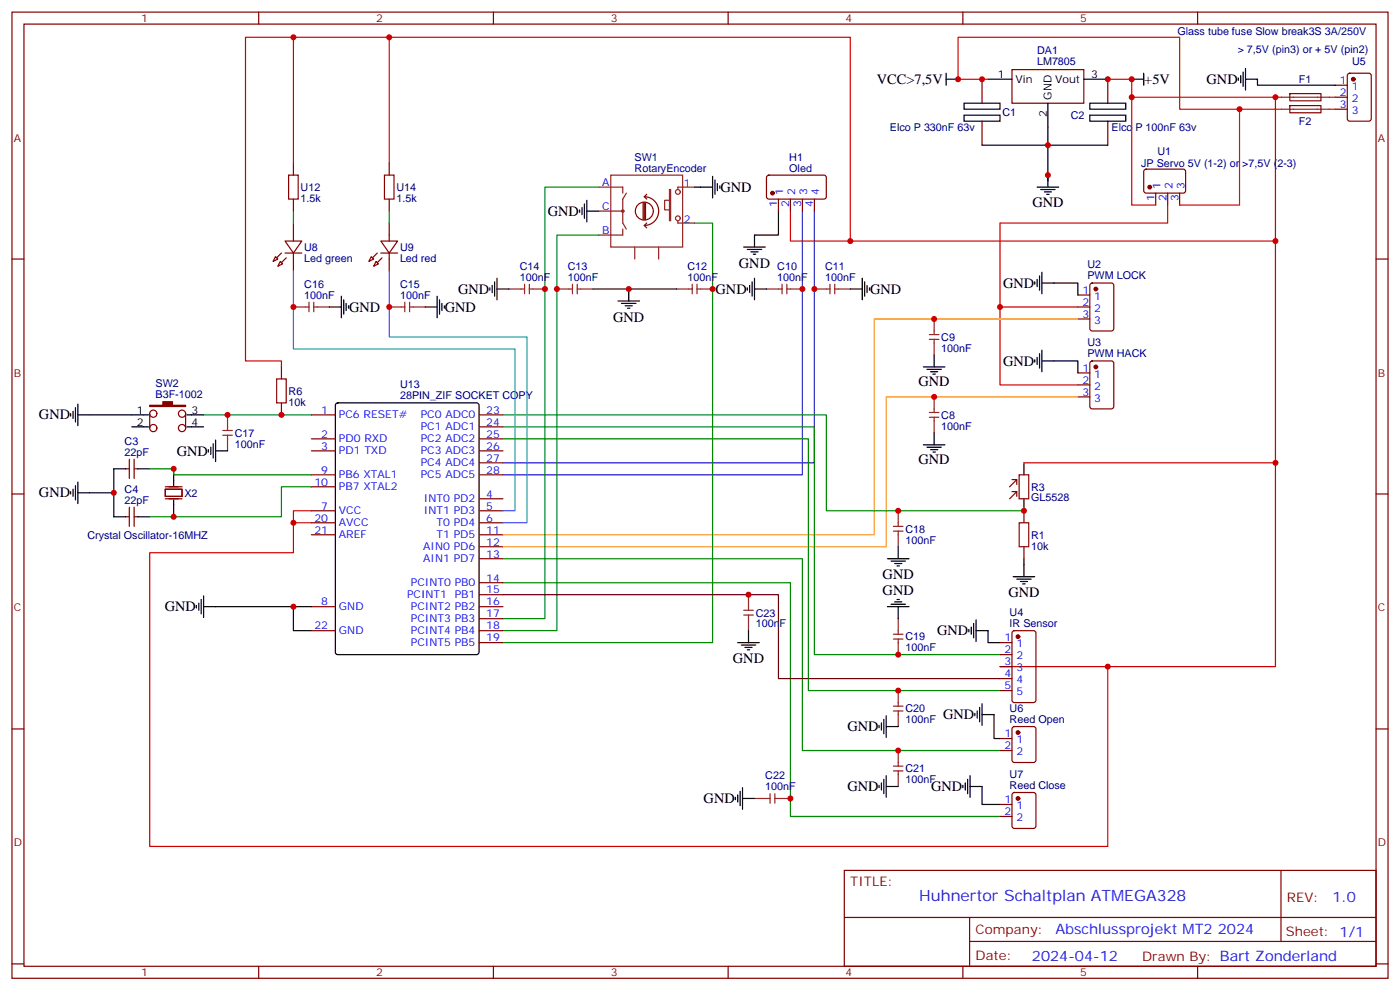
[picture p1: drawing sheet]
<svg xmlns="http://www.w3.org/2000/svg" width="412mm" height="292mm" viewBox="0 0 412 292" stroke-linecap="round" stroke-linejoin="round" font-family="sans-serif">
<g fill="none" stroke="#870000" stroke-width=".35">
<path d="M3.5 3.6h405.4v284.3h-405.4zM7.1 7.1h398.2v277.3h-398.2zM76.2 3.6v3.5M145.3 3.6v3.5M214.5 3.6v3.5M283.6 3.6v3.5M352.8 3.6v3.5M289.3 23.3v7.1M289.3 35.7v7M326.3 23.3v7.1M326.3 35.7v7M380 31.1h9.1v2.1h-9.1z"/>
<path d="M380 27.6h9.1v2l-9.1 .1zM393.3 25.1h3.6M393.3 28.6h3.6M393.3 32.1h3.6M397.1 21.8l.5-.2h5.6l.7 .4v13l-.4 .6-5.9 .1-.7-.5v-12.9zM86.4 48v3.5M86.4 58.6v3.5M114.7 48v3.5M114.7 58.6v3.5M226 51.7l.5-.2 16.5 .1 .4 .6v6l-.7 .4-16.5-.1-.4-.6v-5.7zM229.3 58.6v3.5M232.8 58.6v3.5"/>
<path d="M236.4 58.6v3.5M239.9 58.6v3.5M337.1 50l.5-.2h11.2l.4 .7v5.9l-.7 .4h-11.2l-.4-.7v-5.6zM340.4 56.8v3.6M344 56.8v3.6M347.5 56.8v3.6M3.5 76.2h3.6M81.1 75.5l.7 .7-1.4 .7zM82.5 76.9l.8 .7-1.5 .8zM84 70.9h4.9l-2.5 3.6zM84 74.5h4.9M86.4 65.7v5.2"/>
<path d="M86.4 74.5v5.3M109.4 75.5l.7 .7-1.4 .7zM110.8 76.9l.7 .7-1.4 .8zM112.2 70.9h4.9l-2.4 3.6zM112.2 74.5h4.9M114.7 65.7v5.2M114.7 74.5v5.3M405.3 76.2h3.6M317.5 86.8h3.5M317.5 90.3h3.5M317.5 93.9h3.5M321.3 83.5l.4-.2h5.7l.6 .4 .1 13-.5 .6-5.9 .1-.6-.5-.1-12.9z"/>
<path d="M82.9 108v3.5M82.9 118.6v3.5M317.5 109.7h3.5M317.5 113.3h3.5M317.5 116.8h3.5M321.3 106.4l.4-.2h5.7l.6 .5 .1 12.9-.5 .7h-5.9l-.6-.4-.1-13zM37 138h1.1M38.1 135.1v5.7M39.5 138h1.1M39.5 135.1v5.7M44.1 121.7v4.3M54.7 121.7v4.3"/>
<path d="M91.7 122.1h7.1M91.7 129.2h7.1M91.7 132.7h7.1M91.7 139.7h7.1M141.1 122.1h7.1M141.1 129.2h7.1M141.1 132.7h7.1M141.1 139.7h7.1M141.1 125.6h7.1M141.1 136.2h7.1M300.2 139.7h2.8v7.1h-2.8zM3.5 145.4h3.6"/>
<path d="M37 152.1h1.1M38.1 149.3v5.6M39.5 149.3v5.6M39.5 152.1h1.1M48.7 144h4.9v2.1h-4.9zM48.7 146.8h4.9M48.7 143.3h4.9M91.7 150.3h7.1M91.7 153.8h7.1M91.7 143.3h7.1M91.7 157.4h7.1M141.1 146.8h7.1"/>
<path d="M141.1 150.3h7.1M141.1 153.8h7.1M141.1 157.4h7.1M298.1 141.1h1.4v1.5M298.1 144.7h1.4v1.4M299.5 141.1l-2.1 2.2M299.5 144.7l-2.1 2.1M301.6 150.3v3.5M405.3 145.4h3.6M91.7 178.5h7.1M141.1 178.5h7.1M141.1 160.9h7.1"/>
<path d="M141.1 164.4h7.1M141.1 171.5h7.1M141.1 175h7.1M301.6 160.9v3.5M91.7 185.6h7.1M141.1 182.1h7.1M141.1 185.6h7.1M141.1 189.1h7.1M294.6 189.1h3.5M294.6 192.7h3.5M294.6 196.2h3.5M294.6 199.7h3.5"/>
<path d="M298.3 185.8l.5-.2h5.6l.7 .4 .1 20.1-.5 .6-5.9 .1-.6-.5-.1-20zM3.5 214.5h3.6M294.6 217.3h3.5M294.6 203.2h3.5M298.3 214l.5-.2h5.6l.7 .4 .1 9.5-.5 .6-5.9 .1-.6-.5-.1-9.4zM405.3 214.5h3.6M294.6 220.9h3.5M294.6 236.7h3.5M298.3 233.4l.5-.2h5.6l.7 .5 .1 9.4-.5 .6-5.9 .1-.6-.5-.1-9.4zM248.7 256.2h156.6v28.2h-156.6zM294.6 240.3h3.5M377.3 256.2v20.9"/>
<path d="M248.7 270h156.5M285.6 277.1h119.6M285.6 270v14.1M3.5 283.7h3.6M76.2 284.4v3.5M145.3 284.4v3.5M214.5 284.4v3.5M283.6 284.4v3.5M352.8 284.4v3.5M405.3 283.7h3.6"/>
<circle cx="45.2" cy="126" r="1.06"/>
<circle cx="45.2" cy="121.7" r="1.06"/>
<circle cx="53.6" cy="121.7" r="1.06"/>
<circle cx="53.6" cy="126" r="1.06"/>
</g>
<g fill="none" stroke="#c00" stroke-width=".35">
<path d="M86.4 11h-14.1v95.2h10.6v1.8M114.7 11h-28.3v37M326.3 23.3h7.1v5.3h44.1M333.4 28.6v31.8h7M375.7 28.6v42.3h-142.9v-8.8M391.6 28.6h1.7M114.7 48v-37h135.8v59.9M344 60.4v5.3h-49.4v47.6h22.9M375.7 70.9v125.3h-81.1M294.6 90.3h22.9M301.6 136.2h74.1M86.4 153.8v8.9h-42.3v86.4h282.2v-52.9"/>
<path d="M91.7 150.3h-5.3v3.5h5.3"/>
</g>
<g fill="none" stroke="#000" stroke-width=".35">
<path d="M278.7 23.3h3.5M278.7 21.6v3.5M284 30.4h10.6v1.7h-10.6zM284 33.9h10.6v1.8h-10.6zM291 23.3h7.1M308.7 30.4v24.7M319.3 23.3h7M321 33.9h10.6v1.8h-10.6zM321 30.4h10.6v1.7h-10.6zM333.4 23.3h3.5M336.9 21.6v3.5M364.8 23v.7"/>
<path d="M365.5 22.3v2.1M366.2 21.2v4.2M366.9 23.3h3.5v1.8h22.9M366.9 20.1v6.4M172.9 58.9v6.4M204.6 55.1h5.3M209.9 51.9v6.3M210.6 53v4.2M211.3 54v2.1M212 54.7v.7M289.3 42.7h37M305.5 55.1h6.4"/>
<path d="M306.6 55.8h4.2M307.6 56.5h2.1M308.3 57.2h.7M170.7 61.8v.7M171.4 61.1v2.1M172.2 60v4.2M172.9 62.1h3.5M219.1 72.7h6.3M220.1 73.4h4.3M221.2 74.1h2.1M221.9 74.8h.7M229.3 62.1v7.1h-7.1v3.5"/>
<path d="M97 90.3h3.5M100.5 87.2v6.3M101.2 88.2v4.3M102 89.3v2.1M102.7 90v.7M125.2 90.3h3.6M128.8 87.2v6.3M129.5 88.2v4.3M130.2 89.3v2.1M130.9 90v.7M144.3 84.7v.7M145 84v2.1"/>
<path d="M145.7 82.9v4.3M146.4 85.1h3.5M146.4 81.9v6.3M174.6 85.1h24.7M182 88.6h6.4M183.1 89.3h4.2M184.1 90h2.2M184.9 90.7h.7M185.2 85.1v3.5M220.1 84.7v.7M220.8 84v2.1M221.5 82.9v4.3"/>
<path d="M222.2 81.9v6.3M222.2 85.1h3.6M250.5 85.1h3.5M254 81.9v6.3M254.7 82.9v4.3M255.4 84v2.1M256.1 84.7v.7M304.8 82.9v.7M305.5 82.2v2.1M306.2 81.2v4.2M306.9 83.3h10.6v3.5M306.9 80.1v6.4"/>
<path d="M22.2 120v4.2M22.9 118.9v6.4M99 118.8l.5-.2h40.9l.7 .4v72.9l-.5 .7-41.1 .1-.7-.5v-72.9zM272 108h6.3M273 108.7h4.3M274.1 109.4h2.1M274.8 110.1h.7M275.2 104.5v3.5M304.8 105.9v.7M305.5 105.2v2.1M306.2 104.1v4.2M306.9 106.2h10.6v3.5"/>
<path d="M306.9 103v6.4M20.8 121.7v.7M21.5 121v2.2M22.9 122.1h20.8M37 138h-3.5v7h-10.6M38.8 125.6h4.9M40.6 138h3.5M51.2 138v4.9M55 122.1h5M55 125.6h5M61.4 132.3v.7M62.1 131.6v2.1"/>
<path d="M62.8 130.6v4.2M63.5 132.7h3.5M63.5 129.5v6.4M272 130.9h6.3M273 131.6h4.3M274.1 132.3h2.1M274.8 133h.7M275.2 127.4v3.5M301.6 136.2v3.5M20.8 144.7v.7M21.5 144v2.1M22.2 142.9v4.2"/>
<path d="M22.9 141.9v6.3M33.5 145v7.1h3.5M40.6 152.1h3.5M51.2 147.1v5M301.6 146.8v3.5M57.9 178.2v.7M58.6 177.5v2.1M59.3 176.4v4.3M60 178.5h31.7M60 175.4v6.3M86.4 178.5v7.1h5.3M261.4 178.5h6.4"/>
<path d="M261.4 164.4h6.4M262.5 177.8h4.2M262.5 165.1h4.2M263.5 177.1h2.1M263.5 165.8h2.1M264.2 176.4h.7M264.2 166.5h.7M264.6 160.9v3.5M264.6 178.5v3.6M298.4 169.7h6.4M299.5 170.4h4.2M300.6 171.1h2.1"/>
<path d="M301.3 171.8h.7M301.6 164.4v5.3M217.3 189.1h6.4M218.4 189.8h4.2M219.4 190.5h2.1M220.1 191.2h.7M220.5 185.6v3.5M285.4 185.2v.7M286.1 184.5v2.2M286.8 183.5v4.2M287.5 185.6h3.5v3.5h3.6M287.5 182.4v6.4"/>
<path d="M258.9 213.5v.7M259.6 212.8v2.1M260.3 211.7v4.2M261.1 210.6v6.4M261.1 213.8h3.5M287.2 209.9v.7M287.9 209.2v2.1M288.6 208.2v4.2M289.3 210.3h3.5v7h1.8M289.3 207.1v6.4M216.6 234.6v.7M217.3 233.9v2.1"/>
<path d="M218 232.9v4.2M218.7 235h3.5M218.7 231.8v6.4M258.9 231.1v.7M259.6 230.4v2.1M260.3 229.3v4.3M261.1 231.5h3.5M261.1 228.3v6.3M283.6 231.1v.7M284.3 230.4v2.1M285 229.3v4.3M285.8 231.5h3.5v5.2h5.3"/>
<path d="M285.8 228.3v6.3"/>
</g>
<g fill="none" stroke="#008700" stroke-width=".35">
<path d="M176.4 55.1h-15.9v127h-12.3M86.4 62.1v3.6M114.7 62.1v3.6M176.4 69.2h-12.4v116.4h-15.8M204.6 65.7h5.3v123.4h-61.7M44.1 138h7.1v1.7h40.5M60 122.1h31.7M148.2 122.1h95.2v28.2h58.2M148.2 125.6h91.7v67.1h54.7M148.2 129.2h89.9v74h56.5M91.7 143.3h-8.8v8.8h-38.8M148.2 164.4h88.2v56.5h58.2"/>
<path d="M148.2 171.5h84.6v68.8h61.8"/>
</g>
<g fill="#870000" stroke="#870000" stroke-width=".35">
<path d="M84.3 75.9l-1.4 1.4z"/>
<path d="M81.5 75.9l1.4-1.4z"/>
<path d="M112.5 75.9l-1.4 1.4z"/>
<path d="M111.1 74.5l-1.4 1.4z"/>
<path d="M44.1 119.3h3.9v-1.1h2.8v1.1h3.9v.3h-10.6z"/>
<circle cx="322.8" cy="85.1" r=".53"/>
<circle cx="322.8" cy="108" r=".53"/>
<circle cx="299.9" cy="215.6" r=".53"/>
<circle cx="299.9" cy="235" r=".53"/>
<circle cx="227.5" cy="56.8" r=".53"/>
<circle cx="398.6" cy="23.3" r=".53"/>
<circle cx="338.7" cy="55.1" r=".53"/>
<circle cx="299.9" cy="187.4" r=".53"/>
</g>
<g fill="none" stroke="#8c2424" stroke-width=".35">
<path d="M377.5 32.1h14.1M377.5 28.6h14.1M176.4 55.1h7v1.7M179.9 51.5h21.2v21.2h-21.2zM184.5 56.8l-1.1 1.8v7.1l1.1 1.7M197.2 55.8h.4v9.1h-.4zM197.2 58.9h-1.4v2.9h1.4M204.6 55.1h-4.9v.7M176.4 62.1h7M183.4 67.4v1.8h-7M187 72.7v3.5M194 72.7v3.5"/>
<path d="M199.7 64.9v.8h4.9M86.4 90.3h4.6M91 88.9v2.9M92.4 90.3h4.6M92.4 88.9v2.9M114.7 90.3h4.5M119.2 88.9v2.9M120.6 88.9v2.9M120.6 90.3h4.6M149.9 85.1h4.6M154.5 83.6v2.9M155.9 85.1h4.6"/>
<path d="M155.9 83.6v2.9M164 85.1h4.6M168.6 83.6v2.9M170 85.1h4.6M170 83.6v2.9M199.3 85.1h4.6M203.9 83.6v2.9M205.3 85.1h4.6M205.3 83.6v2.9M225.8 85.1h4.6M230.4 83.6v2.9M231.8 83.6v2.9"/>
<path d="M231.8 85.1h4.6M239.9 85.1h4.6M244.5 83.6v2.9M245.9 85.1h4.6M245.9 83.6v2.9M273.8 98.5h2.8M273.8 99.9h2.8M275.2 93.9v4.6M275.2 99.9v4.6M275.2 116.8v4.6M65.6 128.1h2.8M65.6 126.7h2.8"/>
<path d="M67 122.1v4.6M67 128.1v4.6M273.8 121.4h2.8M273.8 122.8h2.8M275.2 122.8v4.6M263.2 156.3h2.8M263.2 154.9h2.8M264.6 150.3v4.6M264.6 156.3v4.6M219.1 179.6h2.8M220.5 175v4.6M219.1 181h2.8"/>
<path d="M220.5 181v4.6M263.2 188.1h2.8M263.2 186.7h2.8M264.6 182.1v4.6M264.6 188.1v4.6M263.2 209.2h2.8M263.2 207.8h2.8M264.6 203.2v4.6M264.6 209.2v4.6M222.2 235h4.6M226.8 233.6v2.8M228.2 233.6v2.8"/>
<path d="M228.2 235h4.6M263.2 226.9h2.8M263.2 225.5h2.8M264.6 220.9v4.6M264.6 226.9v4.6"/>
<circle cx="199.7" cy="56.5" r=".71"/>
<circle cx="183.4" cy="62.1" r=".35"/>
<circle cx="199.7" cy="64.2" r=".71"/>
</g>
<path d="M189.4 59.7v4.9M189.8 57.9a4.2 4.2 0 0 1 4.2 4.2 4.2 4.2 0 0 1-4.2 4.3M189.8 59.7v4.9M189.8 57.9l.7 .7M190.1 59.7v4.9M190.5 57.2l-.7 .7M189.8 66.4l.7 .7M190.5 65.7l-.7 .7M192.4 62.1a2.65 2.65 0 0 0-3.7-2.4 2.65 2.65 0 0 0-.6 4.4 2.65 2.65 0 0 0 4.2-1.3l.1-.6" fill="none" stroke="#850000" stroke-width=".35"/>
<path d="M236.4 62.1v77.6h-88.2M239.9 62.1v74.1h-91.7" fill="none" stroke="#30c" stroke-width=".35"/>
<path d="M85 51.5h2.8v7.1h-2.8zM113.2 51.5h2.9v7.1h-2.9zM81.5 111.5h2.8v7.1h-2.8zM300.2 153.8h2.8v7.1h-2.8z" fill="none" stroke="#a10000" stroke-width=".35"/>
<path d="M298.1 20.5h21.2v9.9h-21.2z" fill="none" stroke="#800000" stroke-width=".35"/>
<path d="M291 23.3h-8.8v-12.3h65.3v21.1h30M365.1 32.1v28.3h-17.6M391.6 32.1h1.7" fill="none" stroke="#f00" stroke-width=".35"/>
<path d="M317.5 93.9h-60v63.5h-109.3M317.5 116.8h-56.4v44.1h-112.9" fill="none" stroke="#f90" stroke-width=".35"/>
<path d="M86.4 79.8v22.9h65.3v47.6h-3.5M114.7 79.8v19.4h40.5v54.6h-7" fill="none" stroke="#09f" stroke-width=".35"/>
<path d="M148.2 175h81.1v24.7h65.3" fill="none" stroke="#600" stroke-width=".35"/>
<g fill="#c00">
<circle cx="308.7" cy="42.7" r=".88"/>
<circle cx="308.7" cy="51.5" r=".88"/>
<circle cx="33.5" cy="145" r=".88"/>
<circle cx="51.2" cy="138" r=".88"/>
<circle cx="51.2" cy="152.1" r=".88"/>
<circle cx="333.4" cy="23.3" r=".88"/>
<circle cx="86.4" cy="178.5" r=".88"/>
<circle cx="86.4" cy="153.8" r=".88"/>
<circle cx="326.3" cy="23.3" r=".88"/>
<circle cx="289.3" cy="23.3" r=".88"/>
<circle cx="294.6" cy="90.3" r=".88"/>
<circle cx="333.4" cy="28.6" r=".88"/>
<circle cx="282.2" cy="23.3" r=".88"/>
<circle cx="114.7" cy="11" r=".88"/>
<circle cx="86.4" cy="11" r=".88"/>
<circle cx="301.6" cy="150.3" r=".88"/>
<circle cx="326.3" cy="196.2" r=".88"/>
<circle cx="82.9" cy="122.1" r=".88"/>
<circle cx="250.5" cy="70.9" r=".88"/>
<circle cx="365.1" cy="32.1" r=".88"/>
<circle cx="375.7" cy="70.9" r=".88"/>
<circle cx="375.7" cy="136.2" r=".88"/>
<circle cx="375.7" cy="28.6" r=".88"/>
<circle cx="275.2" cy="116.8" r=".88"/>
<circle cx="275.2" cy="93.9" r=".88"/>
<circle cx="236.4" cy="85.1" r=".88"/>
<circle cx="239.9" cy="85.1" r=".88"/>
<circle cx="209.9" cy="85.1" r=".88"/>
<circle cx="164" cy="85.1" r=".88"/>
<circle cx="160.5" cy="85.1" r=".88"/>
<circle cx="114.7" cy="90.3" r=".88"/>
<circle cx="86.4" cy="90.3" r=".88"/>
<circle cx="67" cy="122.1" r=".88"/>
<circle cx="264.6" cy="150.3" r=".88"/>
<circle cx="264.6" cy="192.7" r=".88"/>
<circle cx="264.6" cy="203.2" r=".88"/>
<circle cx="264.6" cy="220.9" r=".88"/>
<circle cx="232.8" cy="235" r=".88"/>
<circle cx="220.5" cy="175" r=".88"/>
<circle cx="185.2" cy="85.1" r=".88"/>
</g>
<text font-size="4.6" fill="#00f" x="270.8" y="265.2">Huhnertor Schaltplan ATMEGA328</text>
<g font-size="4.2">
<text x="258.3" y="24.6">VCC&gt;7,5V</text>
<text x="337.1" y="24.6">+5V</text>
<text x="355.4" y="24.6">GND</text>
<text x="212.2" y="56.5">GND</text>
<text x="161.4" y="63.5">GND</text>
<text x="304.1" y="61">GND</text>
<text x="217.7" y="78.8">GND</text>
<text x="134.9" y="86.4">GND</text>
<text x="210.8" y="86.4">GND</text>
<text x="256.3" y="86.4">GND</text>
<text x="295.5" y="84.7">GND</text>
<text x="102.8" y="91.7">GND</text>
<text x="131.1" y="91.7">GND</text>
<text x="180.6" y="94.7">GND</text>
<text x="295.5" y="107.6">GND</text>
<text x="270.6" y="113.6">GND</text>
<text x="11.5" y="123.4">GND</text>
<text x="52" y="134.1">GND</text>
<text x="270.6" y="136.6">GND</text>
<text x="11.5" y="146.3">GND</text>
<text x="260" y="170.5">GND</text>
<text x="48.5" y="179.8">GND</text>
<text x="260" y="175.2">GND</text>
<text x="297" y="175.8">GND</text>
<text x="276.1" y="187">GND</text>
<text x="215.9" y="195.2">GND</text>
<text x="249.6" y="215.2">GND</text>
<text x="277.8" y="211.7">GND</text>
<text x="249.6" y="232.8">GND</text>
<text x="274.3" y="232.9">GND</text>
<text x="207.3" y="236.4">GND</text>
</g>
<g font-size="4.2" fill="#00f">
<text x="392.5" y="265.4">1.0</text>
<text x="310.9" y="275">Abschlussprojekt MT2 2024</text>
<text x="304" y="282.8">2024-04-12</text>
</g>
<g font-size="3.9" fill="#800">
<text x="250.5" y="260.7">TITLE:</text>
<text x="379.1" y="265.4">REV:</text>
<text x="287.4" y="274.9">Company:</text>
<text x="378.7" y="275.6">Sheet: 1/1</text>
<text x="287.4" y="282.6">Date:</text>
<text x="336.4" y="282.7">Drawn By: Bart Zonderland</text>
</g>
<g font-size="3.2" fill="#800">
<text x="41.6" y="6.6">1</text>
<text x="110.8" y="6.6">2</text>
<text x="179.9" y="6.6">3</text>
<text x="249.1" y="6.6">4</text>
<text x="318.2" y="6.6">5</text>
<text x="4.1" y="41.7">A</text>
<text x="405.9" y="41.7">A</text>
<text x="4.1" y="110.8">B</text>
<text x="405.9" y="110.8">B</text>
<text x="4.1" y="180">C</text>
<text x="405.9" y="180">C</text>
<text x="4.1" y="249.1">D</text>
<text x="405.9" y="249.1">D</text>
<text x="41.6" y="287.4">1</text>
<text x="110.8" y="287.4">2</text>
<text x="179.9" y="287.4">3</text>
<text x="249.1" y="287.4">4</text>
<text x="318.2" y="287.4">5</text>
</g>
<g font-size="3.2" fill="#000080">
<text x="346.8" y="10.4">Glass tube fuse Slow break3S 3A/250V</text>
<text x="305.5" y="15.8">DA1</text>
<text x="364.6" y="15.6">&gt; 7,5V (pin3) or + 5V (pin2)</text>
<text x="305.5" y="19">LM7805</text>
<text x="398.3" y="19.1">U5</text>
<text x="382.6" y="24.5">F1</text>
<text x="295.3" y="34.1">C1</text>
<text x="315.4" y="35">C2</text>
<text x="262.1" y="38.5">Elco P 330nF 63v</text>
<text x="327.4" y="38.6">Elco P 100nF 63v</text>
<text x="382.6" y="36.8">F2</text>
<text x="186.9" y="47.3">SW1</text>
<text x="232.5" y="47.3">H1</text>
<text x="341" y="45.5">U1</text>
<text x="186.9" y="50.5">RotaryEncoder</text>
<text x="232.5" y="50.5">Oled</text>
<text x="336.1" y="49.2">JP Servo 5V (1-2) or &gt;7,5V (2-3)</text>
<text x="88.5" y="59.4">1.5k</text>
<text x="88.5" y="56.2">U12</text>
<text x="116.8" y="59.4">1.5k</text>
<text x="116.8" y="56.2">U14</text>
<text x="89.6" y="77">Led green</text>
<text x="89.6" y="73.8">U8</text>
<text x="117.8" y="77">Led red</text>
<text x="117.8" y="73.8">U9</text>
<text x="153.1" y="82.6">100nF</text>
<text x="153.1" y="79.4">C14</text>
<text x="167.2" y="82.6">100nF</text>
<text x="167.2" y="79.4">C13</text>
<text x="202.5" y="82.6">100nF</text>
<text x="202.5" y="79.4">C12</text>
<text x="229" y="82.6">100nF</text>
<text x="229" y="79.4">C10</text>
<text x="243.1" y="82.6">100nF</text>
<text x="243.1" y="79.4">C11</text>
<text x="320.3" y="82.2">PWM LOCK</text>
<text x="320.3" y="79">U2</text>
<text x="89.6" y="87.9">100nF</text>
<text x="89.6" y="84.7">C16</text>
<text x="117.8" y="87.9">100nF</text>
<text x="117.8" y="84.7">C15</text>
<text x="277.3" y="100.3">C9</text>
<text x="320.3" y="101.9">U3</text>
<text x="277.3" y="103.5">100nF</text>
<text x="320.3" y="105.2">PWM HACK</text>
<text x="45.8" y="114">SW2</text>
<text x="45.8" y="117.2">B3F-1002</text>
<text x="85" y="119.4">10k</text>
<text x="85" y="116.2">R6</text>
<text x="117.8" y="117.5">28PIN_ZIF SOCKET COPY</text>
<text x="117.8" y="114.3">U13</text>
<text x="277.3" y="123.2">C8</text>
<text x="36.7" y="130.9">C3</text>
<text x="69.1" y="131.7">100nF</text>
<text x="69.1" y="128.5">C17</text>
<text x="277.3" y="126.5">100nF</text>
<text x="36.7" y="134.1">22pF</text>
<text x="36.7" y="148.2">22pF</text>
<text x="36.7" y="145">C4</text>
<text x="54.3" y="146.2">X2</text>
<text x="303.7" y="147.5">GL5528</text>
<text x="303.7" y="144.4">R3</text>
<text x="25.7" y="158.5">Crystal Oscillator-16MHZ</text>
<text x="266.7" y="160">100nF</text>
<text x="266.7" y="156.7">C18</text>
<text x="303.7" y="161.7">10k</text>
<text x="303.7" y="158.5">R1</text>
<text x="222.6" y="184.7">100nF</text>
<text x="222.6" y="181.4">C23</text>
<text x="297.4" y="184.5">IR Sensor</text>
<text x="297.4" y="181.3">U4</text>
<text x="266.7" y="191.7">100nF</text>
<text x="266.7" y="188.5">C19</text>
<text x="266.7" y="209.7">C20</text>
<text x="297.4" y="209.5">U6</text>
<text x="266.7" y="212.9">100nF</text>
<text x="297.4" y="212.8">Reed Open</text>
<text x="266.7" y="227.3">C21</text>
<text x="225.4" y="232.5">100nF</text>
<text x="225.4" y="229.3">C22</text>
<text x="266.7" y="230.5">100nF</text>
<text x="297.4" y="232.2">Reed Close</text>
<text x="297.4" y="228.9">U7</text>
</g>
<g font-size="3.2">
<text x="294" y="23">1</text>
<text x="321.4" y="23">3</text>
<text x="299.2" y="24.4">Vin</text>
<text x="309.7" y="29.3" transform="rotate(-90 309.7 29.3)">GND</text>
<text x="310.9" y="24.4">Vout</text>
<text x="308.3" y="34.5" transform="rotate(-90 308.3 34.5)">2</text>
<text x="40.3" y="121.7">1</text>
<text x="40.3" y="125.3">2</text>
<text x="56.4" y="121.7">3</text>
<text x="56.4" y="125.3">4</text>
</g>
<g font-size="3.2" fill="#00f">
<text x="394.7" y="24.7">1</text>
<text x="394.7" y="28.3">2</text>
<text x="398.2" y="26.5">1</text>
<text x="394.7" y="31.8">3</text>
<text x="398.2" y="30">2</text>
<text x="398.2" y="33.5">3</text>
<text x="177.4" y="54.7">A</text>
<text x="201.4" y="55.1">1</text>
<text x="230.7" y="57.3" transform="rotate(-90 230.7 57.3)">1</text>
<text x="234.2" y="57.3" transform="rotate(-90 234.2 57.3)">2</text>
<text x="237.8" y="57.3" transform="rotate(-90 237.8 57.3)">3</text>
<text x="241.3" y="57.3" transform="rotate(-90 241.3 57.3)">4</text>
<text x="340.1" y="59" transform="rotate(-90 340.1 59)">1</text>
<text x="341.8" y="55.5" transform="rotate(-90 341.8 55.5)">1</text>
<text x="343.6" y="59" transform="rotate(-90 343.6 59)">2</text>
<text x="345.4" y="55.5" transform="rotate(-90 345.4 55.5)">2</text>
<text x="347.1" y="59" transform="rotate(-90 347.1 59)">3</text>
<text x="348.9" y="55.5" transform="rotate(-90 348.9 55.5)">3</text>
<text x="177.3" y="61.8">C</text>
<text x="201.4" y="65.7">2</text>
<text x="229" y="60.8" transform="rotate(-90 229 60.8)">1</text>
<text x="232.5" y="60.8" transform="rotate(-90 232.5 60.8)">2</text>
<text x="236" y="60.8" transform="rotate(-90 236 60.8)">3</text>
<text x="239.5" y="60.8" transform="rotate(-90 239.5 60.8)">4</text>
<text x="177.4" y="68.8">B</text>
<text x="318.8" y="86.5">1</text>
<text x="318.8" y="90">2</text>
<text x="322.3" y="88.2">1</text>
<text x="318.8" y="93.5">3</text>
<text x="322.3" y="91.8">2</text>
<text x="322.3" y="95.3">3</text>
<text x="318.8" y="109.4">1</text>
<text x="318.8" y="112.9">2</text>
<text x="322.3" y="111.2">1</text>
<text x="318.8" y="116.5">3</text>
<text x="322.3" y="114.7">2</text>
<text x="322.3" y="118.2">3</text>
<text x="94.6" y="121.7">1</text>
<text x="99.8" y="123.2">PC6 RESET#</text>
<text x="123.9" y="123.2">PC0 ADC0</text>
<text x="143.2" y="121.7">23</text>
<text x="143.2" y="125.3">24</text>
<text x="94.6" y="128.8">2</text>
<text x="99.8" y="130.2">PD0 RXD</text>
<text x="123.9" y="126.7">PC1 ADC1</text>
<text x="123.9" y="130.2">PC2 ADC2</text>
<text x="143.2" y="128.8">25</text>
<text x="94.6" y="132.3">3</text>
<text x="99.8" y="133.7">PD1 TXD</text>
<text x="123.9" y="133.7">PC3 ADC3</text>
<text x="123.9" y="137.3">PC4 ADC4</text>
<text x="143.2" y="132.3">26</text>
<text x="143.2" y="135.9">27</text>
<text x="92.6" y="142.9">10</text>
<text x="94.6" y="139.4">9</text>
<text x="99.8" y="140.8">PB6 XTAL1</text>
<text x="123.9" y="140.8">PC5 ADC5</text>
<text x="143.2" y="139.4">28</text>
<text x="94.6" y="150">7</text>
<text x="99.8" y="144.3">PB7 XTAL2</text>
<text x="124.9" y="147.8">INT0 PD2</text>
<text x="143.2" y="146.4">4</text>
<text x="143.2" y="150">5</text>
<text x="92.6" y="153.5">20</text>
<text x="99.8" y="151.4">VCC</text>
<text x="99.8" y="154.9">AVCC</text>
<text x="124.9" y="151.4">INT1 PD3</text>
<text x="128.6" y="154.9">T0 PD4</text>
<text x="143.2" y="153.5">6</text>
<text x="92.6" y="157">21</text>
<text x="99.8" y="158.4">AREF</text>
<text x="124.7" y="162">AIN0 PD6</text>
<text x="128.6" y="158.4">T1 PD5</text>
<text x="143.2" y="157">11</text>
<text x="143.2" y="160.5">12</text>
<text x="124.7" y="165.5">AIN1 PD7</text>
<text x="143.2" y="164.1">13</text>
<text x="121" y="172.5">PCINT0 PB0</text>
<text x="143.2" y="171.1">14</text>
<text x="94.6" y="178.2">8</text>
<text x="99.8" y="179.6">GND</text>
<text x="119.9" y="176.1">PCINT1</text>
<text x="121" y="179.6">PCINT2 PB2</text>
<text x="133.9" y="176.1">PB1</text>
<text x="143.2" y="174.7">15</text>
<text x="143.2" y="178.2">16</text>
<text x="92.6" y="185.2">22</text>
<text x="121" y="183.1">PCINT3 PB3</text>
<text x="143.2" y="181.7">17</text>
<text x="143.2" y="185.2">18</text>
<text x="99.8" y="186.7">GND</text>
<text x="121" y="186.7">PCINT4 PB4</text>
<text x="121" y="190.2">PCINT5 PB5</text>
<text x="143.2" y="188.8">19</text>
<text x="295.9" y="188.8">1</text>
<text x="299.4" y="190.5">1</text>
<text x="295.9" y="192.3">2</text>
<text x="295.9" y="195.8">3</text>
<text x="299.4" y="194.1">2</text>
<text x="299.4" y="197.6">3</text>
<text x="295.9" y="199.4">4</text>
<text x="295.9" y="202.9">5</text>
<text x="299.4" y="201.1">4</text>
<text x="299.4" y="204.6">5</text>
<text x="295.9" y="217">1</text>
<text x="295.9" y="220.5">2</text>
<text x="299.4" y="218.8">1</text>
<text x="299.4" y="222.3">2</text>
<text x="295.9" y="236.4">1</text>
<text x="295.9" y="239.9">2</text>
<text x="299.4" y="238.2">1</text>
<text x="299.4" y="241.7">2</text>
</g>
</svg>
